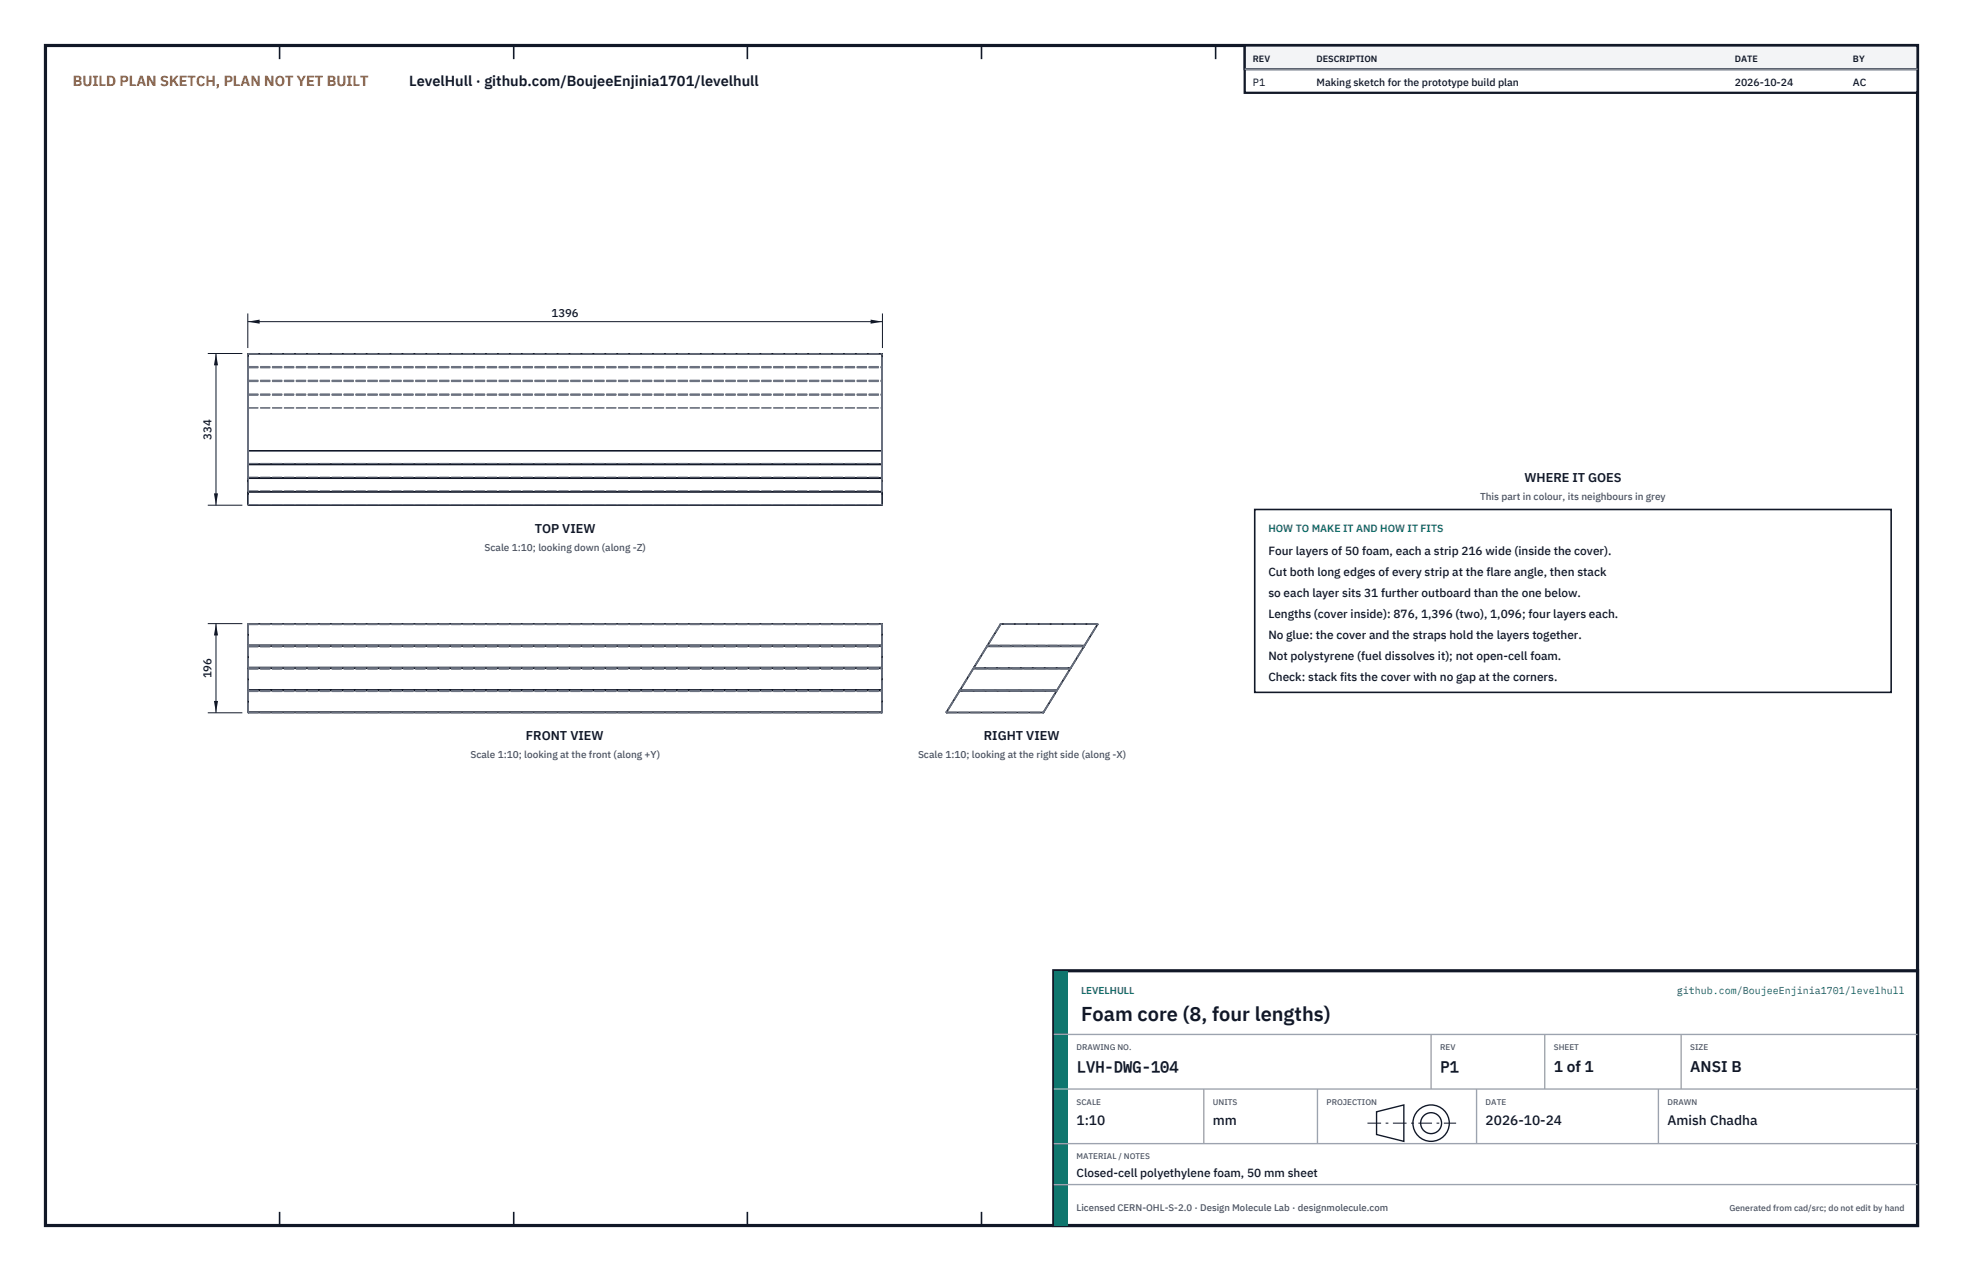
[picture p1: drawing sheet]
<svg xmlns="http://www.w3.org/2000/svg" width="432mm" height="279mm" viewBox="0 0 432 279" stroke-linecap="round" stroke-linejoin="round" font-family="sans-serif">
<path d="M10 10h411.8v259.4h-411.8z" fill="none" stroke="#111827" stroke-width=".7" stroke-linecap="butt"/>
<g fill="none" stroke="#111827" stroke-width=".35">
<path d="M61.5 10v3M113 10v3M164.4 10v3M215.9 10v3M267.4 10v3M318.9 10v3M370.3 10v3M61.5 266.4v3M113 266.4v3M164.4 266.4v3M215.9 266.4v3M267.4 266.4v3"/>
<path d="M318.9 266.4v3M370.3 266.4v3"/>
</g>
<g fill="none" stroke="#111727" stroke-width=".22">
<path d="M54.5 77.9h.2M54.5 77.9v33M54.7 77.7l-.2 .2M54.7 77.7h.1M54.7 77.7v.2M54.7 77.9v21.1M54.7 77.9h139.3M54.7 77.7h139.3M194 77.7l.1 .2M194 77.7h.1M194 77.7v.2M194 77.9h.1"/>
<path d="M194 77.9v21.1M194.1 77.9v33M54.7 99h-.2l.2 .2M54.7 99v.2M54.7 99.2v2.9M54.7 99h139.3M54.7 99.2h139.3M194 99h.1l-.1 .2M194 99v.2M194 99.2v2.9M54.5 110.9l.2 .1M54.5 104.9l.2 .1"/>
<path d="M54.5 101.9l.2 .1M54.5 110.9l.2 .2M54.7 111v.1M54.7 108.1h-.2l.2 .1M54.7 108.1v.1M54.7 108h.1M54.7 105.1h-.2l.2 .1M54.7 108l-.2-.1 .2 .1M54.7 105.1v.1M54.7 105h.1M54.7 102.1h-.2l.2 .1M54.7 102.1v.1"/>
<path d="M54.7 102h.1M54.7 102.2v2.9M54.7 105.2v2.9M54.7 108.2v2.8M54.7 108h139.3M54.7 111h139.3M54.7 108.2h139.3M54.7 105.1h139.3M54.7 105.2h139.3M54.7 102.1h139.3M54.7 105h139.3M54.7 102.2h139.3"/>
<path d="M54.7 102h139.3M54.7 111.1h139.3M194 111v.1M194 108.1h.1l-.1 .1M194 108.1v.1M194 108h.1M194 105.1h.1l-.1 .1M194 108l.1-.1-.1 .1M194 105.1v.1M194 105h.1M194 102.1h.1l-.1 .1M194 102.1v.1"/>
<path d="M194 102h.1M194 102.2v2.9M194 105.2v2.9M194 108.2v2.8M194.1 110.9l-.1 .1M194.1 104.9l-.1 .1M194.1 101.9l-.1 .1M194.1 110.9l-.1 .2M54.5 137.3v4.6M54.7 137.1l-.2 .2M54.7 137.2l-.2 .1M54.7 137.1v.1"/>
<path d="M54.7 137.1h139.3M54.7 137.2v4.8M54.7 137.2h139.3M194 137.1l.1 .2M194 137.2l.1 .1M194 137.1v.1M194 137.2v4.8M194.1 137.3v4.6M220 137.2h.2M220 137.2l-2.8 4.6M220.2 137.1l-.2 .1M220.2 137.1v.1"/>
<path d="M220.2 137.1h21.1M220.2 137.2l-2.9 4.6M220.2 137.2h21.1M241.3 137.1l.2 .2M241.3 137.2l.2 .1M241.3 137.1v.1M241.3 137.2l-2.8 4.6M241.5 137.3l-2.9 4.6M54.5 156.6l.2 .1M54.5 151.7l.2 .1M54.5 146.7l.2 .2M54.5 141.9l.2 .1"/>
<path d="M54.5 156.6h139.6M54.5 151.7h139.6M54.5 146.7h139.6M54.5 141.9h139.6M54.5 142.2v4.5M54.5 147.1v4.6M54.5 152v4.6M54.7 151.8l-.2 .2M54.7 146.9l-.2 .2M54.7 142l-.2 .2M54.7 151.9l-.2 .1M54.7 151.8v.1"/>
<path d="M54.7 147l-.2 .1M54.7 146.9v.1M54.7 142.1l-.2 .1M54.7 142v.1M54.7 156.7h139.3M54.7 151.8h139.3M54.7 146.9h139.3M54.7 142h139.3M54.7 142.1v4.8M54.7 147v4.8M54.7 151.9v4.8M54.7 151.9h139.3"/>
<path d="M54.7 147h139.3M54.7 142.1h139.3M194 151.8l.1 .2M194 146.9l.1 .2M194 142l.1 .2M194 151.9l.1 .1M194 151.8v.1M194 147l.1 .1M194 146.9v.1M194 142.1l.1 .1M194 142v.1M194 142.1v4.8"/>
<path d="M194 147v4.8M194 151.9v4.8M194.1 156.6l-.1 .1M194.1 151.7l-.1 .1M194.1 146.7l-.1 .2M194.1 141.9l-.1 .1M194.1 142.2v4.5M194.1 147.1v4.6M194.1 152v4.6M208.2 156.5l.1 .2M208.2 156.5l.1 .1M208.3 156.6v.1"/>
<path d="M208.3 156.7h21.2M208.3 156.6h21.2M211 151.9l.1 .1M211 151.9l-2.8 4.6M211.1 151.8l-.1 .1M211.1 151.8v.2M211.1 151.8h21.4M211.1 152h21.2M211.1 152l-2.8 4.6M211.2 151.6v.2l.1-.1M211.2 151.6l.1 .1M211.3 151.7h21.2"/>
<path d="M214 147l.1 .1M214 147l-2.8 4.6M214.1 146.9l-.1 .1M214.1 146.9v.2M214.1 146.9h21.4M214.1 147.1l-2.8 4.6M214.1 147.1h21.2M214.2 146.7v.2l.1-.2M214.2 146.7h.1M214.3 146.7h21.2M217 142.1l.1 .1M217 142.1l-2.8 4.6"/>
<path d="M217.1 142l-.1 .1M217.1 142v.2M217.1 142h21.4M217.1 142.2l-2.8 4.5M217.1 142.2h21.2M217.2 141.8l.1 .2v-.2M217.2 141.8h.1M217.3 141.8h21.2M229.5 156.6h.1M229.5 156.6v.1M229.6 156.6l-.1 .1M232.3 152v-.2l.1 .2"/>
<path d="M232.3 152h.1M232.3 152l-2.8 4.6M232.4 152l-2.8 4.6M232.5 151.7h.1M232.5 151.7v.1M232.6 151.7l-.1 .1M235.3 147.1l.1-.2v.2M235.3 147.1h.1M235.3 147.1l-2.8 4.6M235.4 147.1l-2.8 4.6M235.5 146.7l.1 .1M235.5 146.7v.2"/>
<path d="M235.6 146.8l-.1 .1M238.3 142.2l.1-.2 .1 .2M238.3 142.2h.2M238.3 142.2l-2.8 4.5M238.5 142.2l-2.9 4.6M238.5 141.8l.1 .1M238.5 141.8v.2M238.6 141.9l-.1 .1"/>
</g>
<g fill="none" stroke="#6a7180" stroke-width=".22" stroke-dasharray="2.1 .5">
<path d="M54.7 77.7h139.3M54.5 89.7v-2.8M54.5 86.9v18.2M54.5 86.7v-2.8M54.5 83.9v18.2M54.5 83.7v-2.8M54.5 80.9v18.1M54.5 80.7v-2.8M54.5 99v-18.3M54.5 89.7l.2-.1M54.5 86.9l.2-.1M54.5 89.7h.2"/>
<path d="M54.5 86.9h.2M54.5 86.7l.2-.1M54.5 83.9l.2-.1M54.5 86.7h.2M54.5 83.9h.2M54.5 83.7l.2-.1M54.5 80.9l.2-.2M54.5 83.7h.2M54.5 80.9h.2M54.5 80.7l.2-.1M54.5 80.7h.2M54.7 86.8h139.3"/>
<path d="M54.7 86.8l-.2 .1M54.7 83.7h139.3M54.7 83.7l-.2 .2M54.7 80.7h139.3M54.7 80.7l-.2 .2M54.7 89.6h139.3M54.7 89.6v-2.8M54.7 89.6v.1M54.7 89.7h139.3M54.7 86.8h.1M54.7 86.8v.1M54.7 86.9h139.3"/>
<path d="M54.7 86.9v21.1M54.7 86.6h139.3M54.7 86.6v-2.8M54.7 83.8h139.3M54.7 86.6v.1M54.7 86.7h139.3M54.7 83.8v-.1M54.7 83.7v.2M54.7 83.9h139.3M54.7 83.9v21.1M54.7 83.6h139.3M54.7 83.6v-2.9"/>
<path d="M54.7 83.6v.1M54.7 80.7h.1M54.7 80.7v.2M54.7 80.9h139.3M54.7 80.9v21.1M54.7 80.6h139.3M54.7 80.6v-2.9M54.7 80.6v.1M194 89.6v-2.8M194 89.6v.1M194 86.8h.1M194 86.8v.1"/>
<path d="M194 86.9v21.1M194 86.6v-2.8M194 86.6v.1M194 83.8v-.1M194 83.7v.2M194 83.9v21.1M194 83.6v-2.9M194 83.6v.1M194 80.7h.1M194 80.7v.2M194 80.9v21.1M194 80.6v-2.9"/>
<path d="M194 80.6v.1M194.1 89.7v-2.8M194.1 86.9v18.2M194.1 86.7v-2.8M194.1 83.9v18.2M194.1 83.7v-2.8M194.1 80.9v18.1M194.1 80.7v-2.8M194.1 99v-18.3M194.1 86.9l-.1-.1M194.1 83.9l-.1-.2M194.1 80.9l-.1-.2"/>
<path d="M194.1 89.7l-.1-.1M194.1 89.7h-.1M194.1 86.9h-.1M194.1 86.7l-.1-.1M194.1 83.9l-.1-.1M194.1 86.7h-.1M194.1 83.9h-.1M194.1 83.7l-.1-.1M194.1 83.7h-.1M194.1 80.9h-.1M194.1 80.7l-.1-.1M194.1 80.7h-.1"/>
<path d="M54.5 108.1v-18.4M54.5 105.1v-18.4M54.5 102.1v-18.4M54.5 110.9h.2M54.5 107.9h.2M54.5 104.9h.2M54.5 101.9h.2M54.7 110.9v-21.2M54.7 110.9h139.3M54.7 111v-.1M54.7 107.9v-21.2M54.7 107.9h139.3"/>
<path d="M54.7 108v-.1M54.7 104.9v-21.2M54.7 104.9h139.3M54.7 105v-.1M54.7 101.9v-21.2M54.7 101.9h139.3M54.7 102v-.1M194 110.9v-21.2M194 111v-.1M194 107.9v-21.2M194 108v-.1M194 104.9v-21.2"/>
<path d="M194 105v-.1M194 101.9v-21.2M194 102v-.1M194.1 108.1v-18.4M194.1 105.1v-18.4M194.1 102.1v-18.4M194.1 110.9h-.1M194.1 107.9h-.1M194.1 104.9h-.1M194.1 101.9h-.1M54.5 137.3l.2-.2M54.5 137.3h.2"/>
<path d="M54.7 137.1h139.3M54.7 137.3h139.3M54.7 137.3v-.2M194 137.3v-.2M194.1 137.3l-.1-.2M194.1 137.3h-.1M220 137.2l-2.8 4.6M220.2 137.1l-.2 .1M220.2 137.2l-2.9 4.6M220.2 137.2v-.1M220.2 137.2h-.2M241.3 137.1h-21.1"/>
<path d="M241.3 137.2l.2 .1M241.3 137.2h-21.1M241.3 137.2v-.1M241.5 137.3l-.2-.2M54.5 156.6v-4.6M54.5 156.6l.2 .1M54.5 152l.2-.2M54.5 151.7v-4.6M54.5 151.7l.2 .1M54.5 146.7v-4.5M54.5 142.2l.2-.2M54.5 141.9v-4.6"/>
<path d="M54.5 141.9l.2 .1M54.5 156.6h.2M54.5 152h.2M54.5 151.7h.2M54.5 147.1h.2M54.5 146.7l.2 .1M54.5 142.2h.2M54.5 141.9h.2M54.7 156.7h139.3M54.7 151.8h139.3M54.7 146.9h139.3M54.7 142h139.3"/>
<path d="M54.7 156.6h139.3M54.7 156.6v-4.6M54.7 152h139.3M54.7 156.6v.1M54.7 152v-.2M54.7 151.7h139.3M54.7 151.7v-4.6M54.7 147.1h139.3M54.7 151.7v.1M54.7 147.1v-.2M54.7 146.8h139.3M54.7 146.8v-4.6"/>
<path d="M54.7 142.2h139.3M54.7 146.8v.1M54.7 142.2v-.2M54.7 141.9h139.3M54.7 141.9v-4.6M54.7 141.9v.1M194 156.6v-4.6M194 156.6v.1M194 152v-.2M194 151.7v-4.6M194 151.7v.1M194 147.1v-.2"/>
<path d="M194 146.8v-4.6M194 146.8v.1M194 142.2v-.2M194 141.9v-4.6M194 141.9v.1M194.1 156.6v-4.6M194.1 156.6l-.1 .1M194.1 152l-.1-.2M194.1 151.7v-4.6M194.1 151.7l-.1 .1M194.1 146.7v-4.5M194.1 142.2l-.1-.2"/>
<path d="M194.1 141.9v-4.6M194.1 156.6h-.1M194.1 152h-.1M194.1 151.7h-.1M194.1 147.1h-.1M194.1 146.7l-.1 .1M194.1 142.2h-.1M194.1 141.9h-.1M208.2 156.5l.1 .2M208.3 156.7h21.2M208.3 156.6h21.2M208.3 156.6v.1"/>
<path d="M208.3 156.6l-.1-.1M211 151.9l-2.8 4.6M211.1 151.8l-.1 .1M211.1 152l-2.8 4.6M211.1 152v-.2M211.1 152l-.1-.1M211.2 151.6l.1 .2M211.3 151.8h21.2M211.3 151.7h21.2M211.3 151.7v.1M211.3 151.7l-.1-.1M214 147l-2.8 4.6"/>
<path d="M214.1 146.9l-.1 .1M214.1 147.1l-2.8 4.6M214.1 147.1v-.2M214.1 147.1l-.1-.1M214.2 146.7l.1 .2M214.3 146.9h21.2M214.3 146.7h21.2M214.3 146.7v.2M214.3 146.7h-.1M217 142.1l-2.8 4.6M217.1 142l-.1 .1M217.1 142.2l-2.8 4.5"/>
<path d="M217.1 142.2v-.2M217.1 142.2l-.1-.1M217.2 141.8l.1 .2M217.3 142h21.2M217.3 141.8h21.2M217.3 141.8v.2M217.3 141.8h-.1M229.5 156.6h.1M229.5 156.6l2.8-4.6M229.5 156.6v.1M229.6 156.6l2.8-4.6M229.6 156.6l-.1 .1"/>
<path d="M232.3 151.8h-21.2M232.3 152h.1M232.3 152h-21.2M232.3 152v-.2M232.4 152l-.1-.2M232.5 151.7h.1M232.5 151.7l2.8-4.6M232.5 151.7v.1M232.6 151.7l2.8-4.6M232.6 151.7l-.1 .1M235.3 146.9h-21.2M235.3 147.1h.1"/>
<path d="M235.3 147.1h-21.2M235.3 147.1v-.2M235.4 147.1l-.1-.2M235.5 146.7l.1 .1M235.5 146.7l2.8-4.5M235.5 146.7v.2M235.6 146.8l2.9-4.6M235.6 146.8l-.1 .1M238.3 142h-21.2M238.3 142.2h.2M238.3 142.2h-21.2M238.3 142.2v-.2"/>
<path d="M238.5 142.2l-.2-.2M238.5 141.8l.1 .1M238.5 141.8l2.8-4.6M238.5 141.8v.2M238.6 141.9l2.9-4.6M238.6 141.9l-.1 .1"/>
</g>
<path d="M54.5 68.9v7.6M54.5 70.7h139.6M194.1 68.9v7.6" fill="none" stroke="#111827" stroke-width=".22"/>
<path d="M54.5 70.7l2.6-.4v.9zM191.5 70.3v.9l2.6-.5z" fill="#111827"/>
<path d="M45.7 77.7h7.6M47.5 77.7v33.4M45.7 111.1h7.6" fill="none" stroke="#111827" stroke-width=".22"/>
<path d="M47.5 77.7l-.4 2.6h.9zM47.1 108.5h.9l-.5 2.6z" fill="#111827"/>
<path d="M45.7 137.1h7.6M47.5 137.1v19.6M45.7 156.7h7.6" fill="none" stroke="#111827" stroke-width=".22"/>
<path d="M47.5 137.1l-.4 2.6h.9zM47.1 154.1h.9l-.5 2.6z" fill="#111827"/>
<path d="M276 112h140v40.2h-140z" fill="#fff" stroke="#111827" stroke-width=".35"/>
<path d="M273.8 10h148v10.4h-148z" fill="#fff" stroke="#111827" stroke-width=".5"/>
<path d="M273.8 10h148v5.2h-148z" fill="#f3f4f6" stroke="#111827" stroke-width=".5"/>
<path d="M273.8 15.2h148" fill="none" stroke="#9ca3af" stroke-width=".3"/>
<path d="M231.8 213.4h190v56h-190z" fill="#fff" stroke="#111827" stroke-width=".7" stroke-linecap="butt"/>
<path d="M231.8 213.4h3v56h-3z" fill="#0f766e"/>
<path d="M231.8 227.4h190M231.8 239.4h190M264.8 239.4v12M289.8 239.4v12M314.8 227.4v12M324.8 239.4v12M339.8 227.4v12M364.8 239.4v12M369.8 227.4v12M231.8 251.4h190M231.8 260.4h190" fill="none" stroke="#9ca3af" stroke-width=".3"/>
<g fill="none" stroke="#111827" stroke-width=".3">
<path d="M302.8 244.4l6-1.5v8l-6-1.5z"/>
<circle cx="314.8" cy="246.9" r="4"/>
<circle cx="314.8" cy="246.9" r="2.3"/>
</g>
<path d="M300.8 246.9h19.5" fill="none" stroke="#111827" stroke-width=".22" stroke-dasharray="3 1 .6 1" stroke-linecap="butt"/>
<text font-size="4.4" fill="#111827" x="237.8" y="224.4">Foam core (8, four lengths)</text>
<g font-size="3.4" fill="#111827">
<text x="236.8" y="235.6">LVH-DWG-104</text>
<text x="316.8" y="235.6">P1</text>
<text x="341.8" y="235.6">1 of 1</text>
<text x="371.8" y="235.6">ANSI B</text>
</g>
<text font-size="3.2" fill="#b45309" x="16" y="19">BUILD PLAN SKETCH, PLAN NOT YET BUILT</text>
<text font-size="3.2" fill="#111827" x="90" y="19">LevelHull · github.com/BoujeeEnjinia1701/levelhull</text>
<g font-size="3" fill="#111827">
<text x="236.8" y="247.2">1:10</text>
<text x="266.8" y="247.2">mm</text>
<text x="326.8" y="247.2">2026-10-24</text>
<text x="366.8" y="247.2">Amish Chadha</text>
</g>
<g font-size="2.8" fill="#111827">
<text x="335.3" y="106">WHERE IT GOES</text>
<text x="117.6" y="117.1">TOP VIEW</text>
<text x="115.7" y="162.7">FRONT VIEW</text>
<text x="216.4" y="162.7">RIGHT VIEW</text>
</g>
<g font-size="2.6" fill="#111827">
<text x="279" y="122">Four layers of 50 foam, each a strip 216 wide (inside the cover).</text>
<text x="279" y="126.6">Cut both long edges of every strip at the flare angle, then stack</text>
<text x="279" y="131.2">so each layer sits 31 further outboard than the one below.</text>
<text x="279" y="135.8">Lengths (cover inside): 876, 1,396 (two), 1,096; four layers each.</text>
<text x="279" y="140.4">No glue: the cover and the straps hold the layers together.</text>
<text x="279" y="145">Not polystyrene (fuel dissolves it); not open-cell foam.</text>
<text x="279" y="149.6">Check: stack fits the cover with no gap at the corners.</text>
<text x="236.8" y="258.8">Closed-cell polyethylene foam, 50 mm sheet</text>
</g>
<g font-size="2.5" fill="#111827">
<text x="121.3" y="69.7">1396</text>
<text x="46.5" y="96.6" transform="rotate(-90 46.5 96.6)">334</text>
<text x="46.5" y="149.1" transform="rotate(-90 46.5 149.1)">196</text>
</g>
<g font-size="2.3" fill="#111827">
<text x="275.6" y="18.8">P1</text>
<text x="289.6" y="18.8">Making sketch for the prototype build plan</text>
<text x="381.6" y="18.8">2026-10-24</text>
<text x="407.6" y="18.8">AC</text>
</g>
<text font-size="2.3" fill="#0f766e" x="279" y="117">HOW TO MAKE IT AND HOW IT FITS</text>
<g font-size="2.2" fill="#4b5563">
<text x="325.6" y="110">This part in colour, its neighbours in grey</text>
<text x="106.6" y="121.1">Scale 1:10; looking down (along -Z)</text>
<text x="103.5" y="166.7">Scale 1:10; looking at the front (along +Y)</text>
<text x="201.9" y="166.7">Scale 1:10; looking at the right side (along -X)</text>
</g>
<g font-size="2.2" fill="#0f766e">
<text x="237.8" y="218.4">LEVELHULL</text>
<text x="368.8" y="218.4">github.com/BoujeeEnjinia1701/levelhull</text>
</g>
<text font-size="2.1" fill="#4b5563" x="236.8" y="266.2">Licensed CERN-OHL-S-2.0 · Design Molecule Lab · designmolecule.com</text>
<g font-size="2" fill="#111827">
<text x="275.6" y="13.6">REV</text>
<text x="289.6" y="13.6">DESCRIPTION</text>
<text x="381.6" y="13.6">DATE</text>
<text x="407.6" y="13.6">BY</text>
</g>
<text font-size="1.9" fill="#4b5563" x="380.4" y="266.2">Generated from cad/src; do not edit by hand</text>
<g font-size="1.8" fill="#4b5563">
<text x="236.8" y="230.8">DRAWING NO.</text>
<text x="316.8" y="230.8">REV</text>
<text x="341.8" y="230.8">SHEET</text>
<text x="371.8" y="230.8">SIZE</text>
<text x="236.8" y="242.8">SCALE</text>
<text x="266.8" y="242.8">UNITS</text>
<text x="291.8" y="242.8">PROJECTION</text>
<text x="326.8" y="242.8">DATE</text>
<text x="366.8" y="242.8">DRAWN</text>
<text x="236.8" y="254.8">MATERIAL / NOTES</text>
</g>
</svg>
